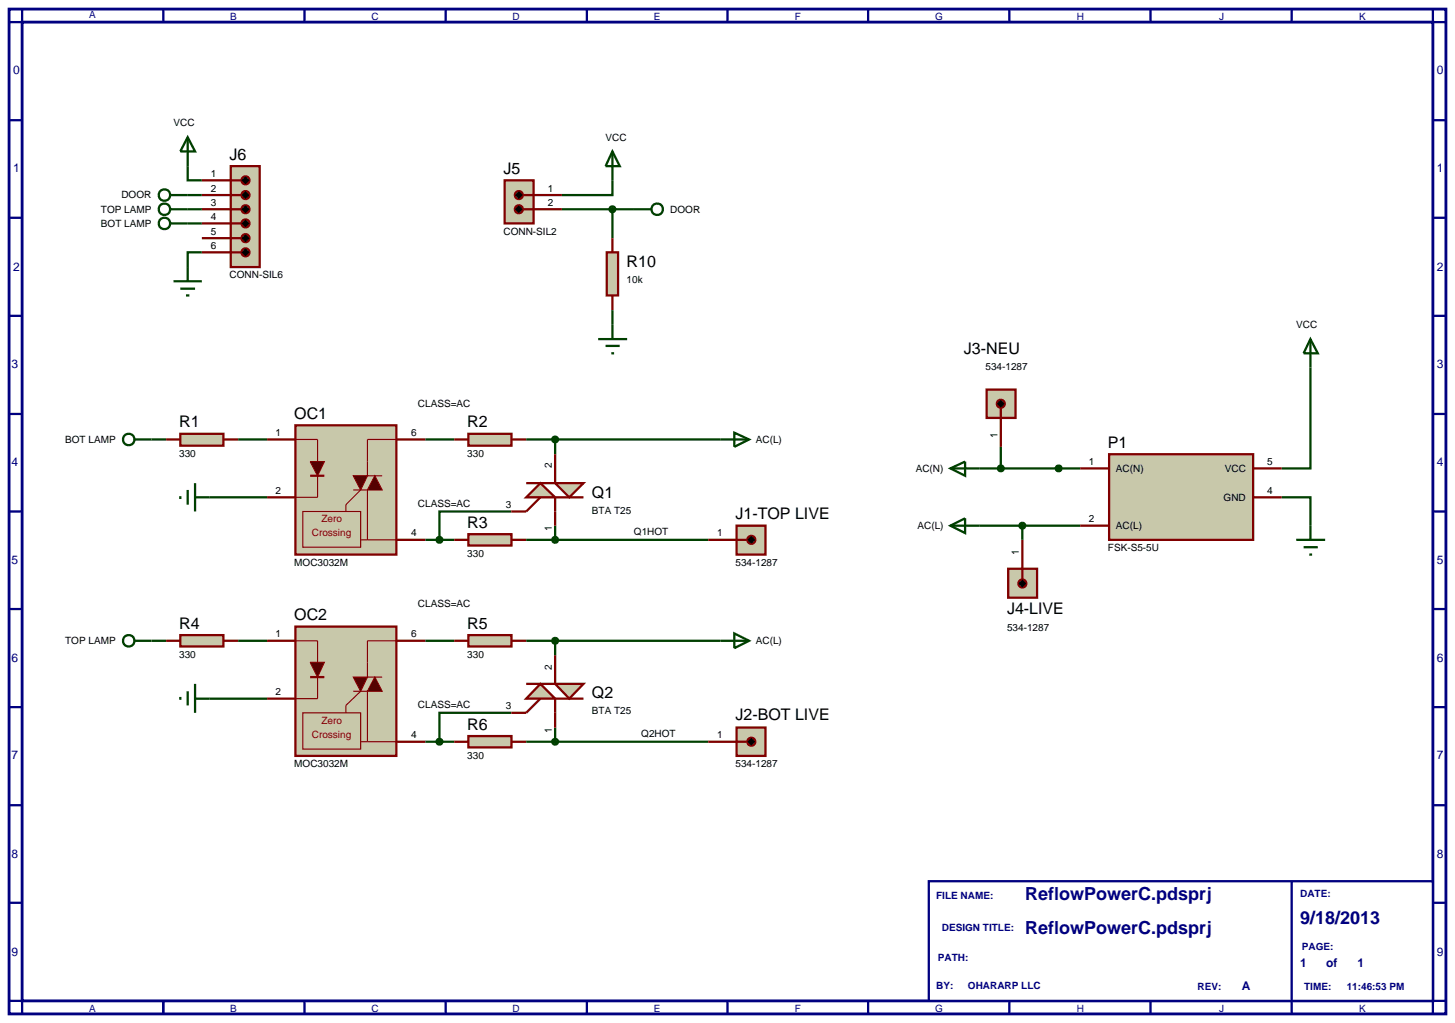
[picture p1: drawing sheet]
<svg xmlns="http://www.w3.org/2000/svg" width="257mm" height="180mm" viewBox="0 0 257 180" stroke-linecap="round" stroke-linejoin="round" font-family="sans-serif">
<path d="M1.6 1.6h253.4v177.2h-253.4zM3.9 3.9h248.8v172.6h-248.8z" fill="none" stroke="#000080" stroke-width=".5"/>
<path d="M3.9 1.6v2.3h-2.3M28.8 1.6v2.3" fill="none" stroke="#000080" stroke-width=".4"/>
<path d="M163.8 155.4h88.9v21.1h-88.9z" fill="#fff" stroke="#000080" stroke-width=".4"/>
<g fill="none" stroke="#000080" stroke-width=".4">
<path d="M53.7 1.6v2.3M78.6 1.6v2.3M103.5 1.6v2.3M128.3 1.6v2.3M153.1 1.6v2.3M178 1.6v2.3M202.9 1.6v2.3M227.8 1.6v2.3M252.7 1.6v2.3h2.3M1.6 21.2h2.3M1.6 38.4h2.3M252.7 21.2h2.3"/>
<path d="M252.7 38.4h2.3M1.6 55.7h2.3M252.7 55.7h2.3M1.6 73h2.3M252.7 73h2.3M1.6 90.2h2.3M252.7 90.2h2.3M1.6 107.4h2.3M252.7 107.4h2.3M1.6 124.7h2.3M252.7 124.7h2.3M1.6 142h2.3"/>
<path d="M1.6 159.2h2.3M227.8 155.4v23.4M252.7 142h2.3M252.7 159.2h2.3M1.6 176.5h2.3v2.3M28.8 176.5v2.3M53.7 176.5v2.3M78.6 176.5v2.3M103.5 176.5v2.3M128.3 176.5v2.3M153.1 176.5v2.3M178 176.5v2.3"/>
<path d="M202.9 176.5v2.3M255 176.5h-2.3v2.3"/>
</g>
<g fill="none" stroke="#004000" stroke-width=".4">
<path d="M33.1 29.3v2.5h2.5M33.1 34.4h2.5M33.1 36.9h2.5M33.1 39.4h2.5M99.1 36.9h12.7M108 31.8v2.6h-8.9M108 36.9v5.1M35.6 44.5h-2.5v2.6M108 54.7v2.5M26.7 77.5h2.6M42 77.5h5.1M75 77.5h5.1"/>
<path d="M92.8 77.5h34.3M97.9 77.5v2.6M176.5 78.8v3.8M231.1 64.8v17.8h-5.1M36.9 87.7h10.2M75 95.2h5.1M90.2 90.2h-12.7v5M92.8 95.2h32.1M97.9 92.7v2.5M172.7 92.7h17.8M172.7 82.6h17.8M180.3 92.7v2.5"/>
<path d="M226 87.7h5.1v5M26.7 113h2.6M42 113h5.1M75 113h5.1M92.8 113h34.3M97.9 113v2.6M36.9 123.2h10.2M75 130.8h5.1M90.2 125.7h-12.7v5.1M92.8 130.8h32.1M97.9 128.3v2.5"/>
</g>
<path d="M52.1 75h17.8v22.8h-17.8z" fill="#c8c8aa" stroke="#800000" stroke-width=".4"/>
<path d="M53.4 90.2h10.2v6.3h-10.2z" fill="#c8c8aa" stroke="#800000" stroke-width=".2"/>
<path d="M54.7 81.4h2.5l-1.2 2.5z" fill="#400000" stroke="#800000" stroke-width=".2"/>
<path d="M54.7 83.9h2.5" fill="none" stroke="#800000" stroke-width=".4"/>
<g fill="#400000" stroke="#800000" stroke-width=".2">
<path d="M66.1 83.9l1.3 2.5h-2.6z"/>
<path d="M62.3 83.9h2.5l-1.2 2.5z"/>
</g>
<path d="M52.1 77.5h3.9v3.9M69.9 77.5h-5.1v6.4h2.6M56 83.9v3.8h-3.9M62.3 86.4h2.5v8.8M63.6 95.2h6.3M63.6 86.4l-2.6 2.6v1.2" fill="none" stroke="#800000" stroke-width=".2"/>
<path d="M47.1 77.5h5M69.9 77.5h5.1M47.1 87.7h5M69.9 95.2h5.1" fill="none" stroke="#800000" stroke-width=".4"/>
<path d="M31.8 76.5h7.6v2.1h-7.6z" fill="#c8c8aa" stroke="#800000" stroke-width=".4"/>
<path d="M29.3 77.5h2.5M39.4 77.5h2.6" fill="none" stroke="#800000" stroke-width=".4"/>
<path d="M82.6 76.5h7.6v2.1h-7.6z" fill="#c8c8aa" stroke="#800000" stroke-width=".4"/>
<path d="M80.1 77.5h2.5M90.2 77.5h2.6" fill="none" stroke="#800000" stroke-width=".4"/>
<g fill="#c8c8aa" stroke="#800000" stroke-width=".4">
<path d="M97.9 85.2h5l-2.5 2.5z"/>
<path d="M92.8 87.7l2.5-2.5 2.6 2.5z"/>
</g>
<path d="M95.3 87.7l-2.5 2.5h-2.6M97.9 80.1v5.1h-5.1M102.9 87.7h-5v5" fill="none" stroke="#800000" stroke-width=".4"/>
<path d="M82.6 94.2h7.6v2h-7.6z" fill="#c8c8aa" stroke="#800000" stroke-width=".4"/>
<path d="M80.1 95.2h2.5M90.2 95.2h2.6" fill="none" stroke="#800000" stroke-width=".4"/>
<path d="M77.2 94.8l.3-.1-.5 .5zM77.5 94.7l.4 .2 .1 .3zM78 95.2l-.1 .3-.4 .2zM77 95.2l.5 .5-.4-.2z" fill="#004000" stroke="#004000" stroke-width=".4"/>
<path d="M77.5 94.7l.5 .5-.5 .5-.5-.5z" fill="#004000"/>
<g fill="none" stroke="#004000" stroke-width=".4">
<path d="M23.7 77.5h3M127.1 77.5h5M129.5 76.3l2.6 1.2-2.6 1.3zM31.8 87.5v.5M33.1 86.4v2.6M34.4 87.7h2.5M34.4 85.2v5"/>
<circle cx="22.7" cy="77.5" r="1.01"/>
</g>
<path d="M97.5 77.2l.4-.2-.5 .5zM97.9 77l.3 .1 .2 .4zM98.4 77.5l-.2 .4-.3 .1zM97.4 77.5l.5 .5-.3-.1z" fill="#004000" stroke="#004000" stroke-width=".4"/>
<path d="M97.4 77.5l.5-.5 .5 .5-.5 .5z" fill="#004000"/>
<path d="M97.5 94.9l.4-.2-.5 .5zM97.9 94.7l.3 .1 .2 .4zM98.4 95.2l-.1 .3-.4 .2zM97.4 95.2l.5 .5-.4-.2z" fill="#004000" stroke="#004000" stroke-width=".4"/>
<path d="M97.4 95.2l.5-.5 .5 .5-.5 .5z" fill="#004000"/>
<path d="M195.6 80.1h25.4v15.1h-25.4z" fill="#c8c8aa" stroke="#800000" stroke-width=".4"/>
<path d="M190.5 82.6h5.1M190.5 92.7h5.1M221 82.6h5M221 87.7h5" fill="none" stroke="#800000" stroke-width=".4"/>
<g fill="none" stroke="#004000" stroke-width=".4">
<path d="M30.1 34.4h3M30.1 36.9h3M33.1 24.2l1.3 2.5h-2.6zM33.1 24.2v5.1M231.1 59.8l1.3 2.5h-2.5zM231.1 59.8v5M167.6 82.6l2.6-1.2v2.5zM167.6 92.7l2.6-1.3v2.6zM167.6 82.6h5.1M167.6 92.7h5.1M228.6 95.2h5.1M229.9 96.5h2.5"/>
<path d="M230.9 97.8h.5M231.1 92.7v2.5"/>
<circle cx="29" cy="36.9" r="1.01"/>
<circle cx="29" cy="34.4" r="1.01"/>
</g>
<path d="M129.9 92.7h5.1v5.1h-5.1z" fill="#c8c8aa" stroke="#800000" stroke-width=".4"/>
<path d="M124.9 95.2h6.8" fill="none" stroke="#800000" stroke-width=".4"/>
<path d="M132 94.7l.5-.2-.7 .7zM132.5 94.5a.68 .68 0 0 1 .7 .7zM132.5 95.9l.7-.7a.68 .68 0 0 1-.7 .7zM131.8 95.2l.7 .7a.68 .68 0 0 1-.7-.7z" fill="#000" stroke="#800000" stroke-width=".4"/>
<path d="M131.8 95.2l.7-.7 .7 .7-.7 .7z" fill="#000"/>
<path d="M52.1 110.5h17.8v22.8h-17.8z" fill="#c8c8aa" stroke="#800000" stroke-width=".4"/>
<path d="M53.4 125.7h10.2v6.4h-10.2z" fill="#c8c8aa" stroke="#800000" stroke-width=".2"/>
<path d="M54.7 116.8h2.5l-1.2 2.6z" fill="#400000" stroke="#800000" stroke-width=".2"/>
<path d="M54.7 119.4h2.5" fill="none" stroke="#800000" stroke-width=".4"/>
<g fill="#400000" stroke="#800000" stroke-width=".2">
<path d="M66.1 119.4l1.3 2.5h-2.6z"/>
<path d="M62.3 119.4h2.5l-1.2 2.5z"/>
</g>
<path d="M52.1 113h3.9v3.8M56 119.4v3.8h-3.9M69.9 113h-5.1v6.4h2.6M62.3 121.9h2.5v8.9M63.6 130.8h6.3M63.6 121.9l-2.6 2.5v1.3" fill="none" stroke="#800000" stroke-width=".2"/>
<path d="M47.1 113h5M69.9 113h5.1M47.1 123.2h5M69.9 130.8h5.1" fill="none" stroke="#800000" stroke-width=".4"/>
<path d="M31.8 112h7.6v2h-7.6z" fill="#c8c8aa" stroke="#800000" stroke-width=".4"/>
<path d="M29.3 113h2.5M39.4 113h2.6" fill="none" stroke="#800000" stroke-width=".4"/>
<path d="M82.6 112h7.6v2h-7.6z" fill="#c8c8aa" stroke="#800000" stroke-width=".4"/>
<path d="M80.1 113h2.5M90.2 113h2.6" fill="none" stroke="#800000" stroke-width=".4"/>
<g fill="#c8c8aa" stroke="#800000" stroke-width=".4">
<path d="M97.9 120.6h5l-2.5 2.6z"/>
<path d="M95.3 120.6l2.6 2.6h-5.1z"/>
</g>
<path d="M97.9 115.6v5h-5.1M95.3 123.2l-2.5 2.5h-2.6M102.9 123.2h-5v5.1" fill="none" stroke="#800000" stroke-width=".4"/>
<path d="M82.6 129.8h7.6v2h-7.6z" fill="#c8c8aa" stroke="#800000" stroke-width=".4"/>
<path d="M80.1 130.8h2.5M90.2 130.8h2.6" fill="none" stroke="#800000" stroke-width=".4"/>
<path d="M77.2 130.4l.3-.1-.5 .5zM77.5 130.3l.4 .2 .1 .3zM78 130.8l-.1 .3-.4 .2zM77 130.8l.5 .5-.4-.2z" fill="#004000" stroke="#004000" stroke-width=".4"/>
<path d="M77.5 130.3l.5 .5-.5 .5-.5-.5z" fill="#004000"/>
<g fill="none" stroke="#004000" stroke-width=".4">
<path d="M23.7 113h3M127.1 113h5M129.5 111.7l2.6 1.3-2.6 1.3zM31.8 122.9v.5M33.1 121.9v2.5M34.4 123.2h2.5M34.4 120.6v5.1"/>
<circle cx="22.7" cy="113" r="1.01"/>
</g>
<path d="M97.5 112.7l.4-.2-.5 .5zM97.9 112.5l.4 .2 .1 .3zM98.4 113l-.2 .4-.3 .1zM97.4 113l.5 .5-.3-.1z" fill="#004000" stroke="#004000" stroke-width=".4"/>
<path d="M97.4 113l.5-.5 .5 .5-.5 .5z" fill="#004000"/>
<path d="M97.5 130.5l.4-.2-.5 .5zM97.9 130.3l.4 .2 .1 .3zM98.4 130.8l-.2 .4-.3 .1zM97.4 130.8l.5 .5-.3-.1z" fill="#004000" stroke="#004000" stroke-width=".4"/>
<path d="M97.4 130.8l.5-.5 .5 .5-.5 .5z" fill="#004000"/>
<path d="M129.9 128.3h5.1v5h-5.1z" fill="#c8c8aa" stroke="#800000" stroke-width=".4"/>
<path d="M124.9 130.8h6.8" fill="none" stroke="#800000" stroke-width=".4"/>
<path d="M132 130.3l.5-.2-.7 .7zM132.5 130.1a.68 .68 0 0 1 .7 .7zM133.2 130.8a.68 .68 0 0 1-.7 .7zM131.8 130.8l.7 .7a.68 .68 0 0 1-.7-.7z" fill="#000" stroke="#800000" stroke-width=".4"/>
<path d="M131.8 130.8l.7-.7 .7 .7-.7 .7z" fill="#000"/>
<path d="M174 68.7h5.1v5h-5.1z" fill="#c8c8aa" stroke="#800000" stroke-width=".4"/>
<path d="M176.5 72v6.8" fill="none" stroke="#800000" stroke-width=".4"/>
<path d="M176 70.7l.5-.2-.7 .7zM176.5 70.5a.68 .68 0 0 1 .7 .7zM177.2 71.2a.68 .68 0 0 1-.7 .7zM175.8 71.2l.7 .7a.68 .68 0 0 1-.7-.7z" fill="#000" stroke="#800000" stroke-width=".4"/>
<path d="M176.5 70.5l.7 .7-.7 .7-.7-.7z" fill="#000"/>
<path d="M177.8 100.3h5.1v5.1h-5.1z" fill="#c8c8aa" stroke="#800000" stroke-width=".4"/>
<path d="M180.3 95.2v6.9" fill="none" stroke="#800000" stroke-width=".4"/>
<path d="M179.8 102.4l.5-.2-.7 .7zM180.3 102.2a.68 .68 0 0 1 .7 .7zM181 102.9a.68 .68 0 0 1-.7 .7zM179.6 102.9l.7 .7a.68 .68 0 0 1-.7-.7z" fill="#000" stroke="#800000" stroke-width=".4"/>
<path d="M179.6 102.9l.7-.7 .7 .7-.7 .7z" fill="#000"/>
<path d="M180 92.3l.3-.1-.5 .5zM180.3 92.2l.4 .2 .1 .3zM180.3 93.2l.5-.5-.1 .3zM179.8 92.7l.5 .5-.3-.1z" fill="#004000" stroke="#004000" stroke-width=".4"/>
<path d="M179.8 92.7l.5-.5 .5 .5-.5 .5z" fill="#004000"/>
<path d="M40.7 29.3h5.1v17.8h-5.1z" fill="#c8c8aa" stroke="#800000" stroke-width=".4"/>
<path d="M35.6 31.8h6.9M35.6 34.4h6.9M35.6 36.9h6.9M35.6 39.4h6.9M35.6 42h6.9M35.6 44.5h6.9" fill="none" stroke="#800000" stroke-width=".4"/>
<g fill="#000" stroke="#800000" stroke-width=".4">
<path d="M42.8 31.3l.5-.2-.7 .7zM43.3 31.1a.68 .68 0 0 1 .7 .7zM44 31.8a.68 .68 0 0 1-.7 .7zM42.6 31.8l.7 .7a.68 .68 0 0 1-.7-.7z"/>
<path d="M42.8 33.9l.5-.2-.7 .7zM43.3 33.7a.68 .68 0 0 1 .7 .7zM44 34.4a.68 .68 0 0 1-.7 .7zM42.6 34.4l.7 .7a.68 .68 0 0 1-.7-.7z"/>
<path d="M42.8 36.4l.5-.2-.7 .7zM43.3 36.2a.68 .68 0 0 1 .7 .7zM44 36.9a.68 .68 0 0 1-.7 .7zM42.6 36.9l.7 .7a.68 .68 0 0 1-.7-.7z"/>
<path d="M42.8 38.9l.5-.2-.7 .7zM43.3 38.7a.68 .68 0 0 1 .7 .7zM44 39.4a.68 .68 0 0 1-.7 .7zM42.6 39.4l.7 .7a.68 .68 0 0 1-.7-.7z"/>
<path d="M42.8 41.5l.5-.2-.7 .7zM43.3 41.3a.68 .68 0 0 1 .7 .7zM44 42a.68 .68 0 0 1-.7 .7zM42.6 42l.7 .7a.68 .68 0 0 1-.7-.7z"/>
<path d="M42.8 44l.5-.2-.7 .7zM43.3 43.8a.68 .68 0 0 1 .7 .7zM44 44.5a.68 .68 0 0 1-.7 .7zM42.6 44.5l.7 .7a.68 .68 0 0 1-.7-.7z"/>
</g>
<path d="M43.3 31.1l.7 .7-.7 .7-.7-.7zM43.3 33.7l.7 .7-.7 .7-.7-.7zM43.3 36.2l.7 .7-.7 .7-.7-.7zM43.3 38.7l.7 .7-.7 .7-.7-.7zM43.3 41.3l.7 .7-.7 .7-.7-.7zM43.3 43.8l.7 .7-.7 .7-.7-.7z" fill="#000"/>
<path d="M89 31.8h5.1v7.6h-5.1z" fill="#c8c8aa" stroke="#800000" stroke-width=".4"/>
<path d="M92.3 34.4h6.8M92.3 36.9h6.8" fill="none" stroke="#800000" stroke-width=".4"/>
<g fill="#000" stroke="#800000" stroke-width=".4">
<path d="M91 33.9l.5-.2-.7 .7zM91.5 33.7a.68 .68 0 0 1 .7 .7zM92.2 34.4a.68 .68 0 0 1-.7 .7zM90.8 34.4l.7 .7a.68 .68 0 0 1-.7-.7z"/>
<path d="M91 36.4l.5-.2-.7 .7zM91.5 36.2a.68 .68 0 0 1 .7 .7zM92.2 36.9a.68 .68 0 0 1-.7 .7zM90.8 36.9l.7 .7a.68 .68 0 0 1-.7-.7z"/>
</g>
<path d="M91.5 33.7l.7 .7-.7 .7-.7-.7zM91.5 36.2l.7 .7-.7 .7-.7-.7z" fill="#000"/>
<g fill="none" stroke="#004000" stroke-width=".4">
<path d="M30.1 39.4h3M111.8 36.9h3.1M105.5 59.8h5.1M108 57.2v2.6M106.8 61h2.5M107.8 62.3h.5"/>
<circle cx="29" cy="39.4" r="1.01"/>
<circle cx="115.9" cy="36.9" r="1.01"/>
</g>
<path d="M107 44.5h2v7.6h-2z" fill="#c8c8aa" stroke="#800000" stroke-width=".4"/>
<path d="M108 42v2.5M108 52.1v2.6" fill="none" stroke="#800000" stroke-width=".4"/>
<path d="M108 26.7l1.3 2.6h-2.5zM108 26.7v5.1" fill="none" stroke="#004000" stroke-width=".4"/>
<path d="M107.6 36.6l.4-.2-.5 .5zM108 36.4l.4 .2 .1 .3zM108.5 36.9l-.1 .3-.4 .2zM107.5 36.9l.5 .5-.4-.2z" fill="#004000" stroke="#004000" stroke-width=".4"/>
<path d="M107.5 36.9l.5-.5 .5 .5-.5 .5z" fill="#004000"/>
<path d="M30.6 49.6h5M31.8 50.9h2.6M32.8 52.1h.6M33.1 47.1v2.5" fill="none" stroke="#004000" stroke-width=".4"/>
<path d="M176.2 82.2l.3-.1-.5 .5zM176.5 82.1l.4 .2 .1 .3zM176.5 83.1l.5-.5-.1 .3zM176 82.6l.5 .5-.4-.2z" fill="#004000" stroke="#004000" stroke-width=".4"/>
<path d="M176.5 82.1l.5 .5-.5 .5-.5-.5z" fill="#004000"/>
<path d="M186.4 82.2l.3-.1-.5 .5zM186.7 82.1l.4 .2 .1 .3zM186.7 83.1l.5-.5-.2 .4zM186.2 82.6l.5 .5-.4-.2z" fill="#004000" stroke="#004000" stroke-width=".4"/>
<path d="M186.7 82.1l.5 .5-.5 .5-.5-.5z" fill="#004000"/>
<g font-size="3.2" fill="#000080">
<text x="180.8" y="158.8">ReflowPowerC.pdsprj</text>
<text x="180.8" y="164.7">ReflowPowerC.pdsprj</text>
<text x="229.3" y="162.9">9/18/2013</text>
</g>
<g font-size="2.8">
<text x="40.5" y="28.2">J6</text>
<text x="88.8" y="30.7">J5</text>
<text x="110.5" y="47.1">R10</text>
<text x="170" y="62.4">J3-NEU</text>
<text x="31.6" y="75.4">R1</text>
<text x="51.9" y="73.9">OC1</text>
<text x="82.4" y="75.4">R2</text>
<text x="195.4" y="79">P1</text>
<text x="104.4" y="87.8">Q1</text>
<text x="82.4" y="93.1">R3</text>
<text x="129.7" y="91.6">J1-TOP LIVE</text>
<text x="31.6" y="110.9">R4</text>
<text x="51.9" y="109.4">OC2</text>
<text x="82.4" y="110.9">R5</text>
<text x="177.6" y="108.4">J4-LIVE</text>
<text x="104.4" y="123.2">Q2</text>
<text x="82.4" y="128.7">R6</text>
<text x="129.7" y="127.1">J2-BOT LIVE</text>
</g>
<g font-size="2.1" fill="#000080">
<text x="2.3" y="13.1">0</text>
<text x="253.4" y="13.1">0</text>
<text x="2.3" y="30.4">1</text>
<text x="253.4" y="30.4">1</text>
<text x="2.3" y="47.7">2</text>
<text x="253.4" y="47.7">2</text>
<text x="2" y="64.9">3</text>
<text x="253.4" y="64.9">3</text>
<text x="2" y="82.2">4</text>
<text x="253.4" y="82.2">4</text>
<text x="2" y="99.4">5</text>
<text x="253.4" y="99.4">5</text>
<text x="2" y="116.7">6</text>
<text x="253.4" y="116.7">6</text>
<text x="2" y="133.9">7</text>
<text x="253.4" y="133.9">7</text>
<text x="2" y="151.2">8</text>
<text x="253.4" y="151.2">8</text>
<text x="2" y="168.5">9</text>
<text x="229.3" y="170.5">1</text>
<text x="233.9" y="170.5">of</text>
<text x="239.4" y="170.5">1</text>
<text x="253.4" y="168.5">9</text>
<text x="219" y="174.6">A</text>
</g>
<g font-size="1.8" fill="#000080">
<text x="15.7" y="3.2">A</text>
<text x="40.6" y="3.5">B</text>
<text x="65.5" y="3.5">C</text>
<text x="90.4" y="3.5">D</text>
<text x="115.3" y="3.5">E</text>
<text x="140.2" y="3.5">F</text>
<text x="164.9" y="3.5">G</text>
<text x="189.9" y="3.5">H</text>
<text x="215" y="3.5">J</text>
<text x="239.7" y="3.5">K</text>
<text x="165.1" y="158.6">FILE NAME:</text>
<text x="229.3" y="158.1">DATE:</text>
<text x="166.1" y="164.2">DESIGN TITLE:</text>
<text x="229.6" y="167.5">PAGE:</text>
<text x="165.4" y="169.5">PATH:</text>
<text x="15.7" y="178.4">A</text>
<text x="40.6" y="178.4">B</text>
<text x="65.5" y="178.4">C</text>
<text x="90.4" y="178.4">D</text>
<text x="115.3" y="178.4">E</text>
<text x="140.2" y="178.4">F</text>
<text x="164.9" y="178.4">G</text>
<text x="165.1" y="174.4">BY:</text>
<text x="170.7" y="174.4">OHARARP LLC</text>
<text x="189.9" y="178.4">H</text>
<text x="211.2" y="174.6">REV:</text>
<text x="215" y="178.4">J</text>
<text x="230" y="174.6">TIME:</text>
<text x="237.5" y="174.6">11:46:53 PM</text>
<text x="239.7" y="178.4">K</text>
</g>
<g font-size="1.8">
<text x="30.6" y="22.3">VCC</text>
<text x="106.8" y="24.8">VCC</text>
<text x="21.4" y="35">DOOR</text>
<text x="37.2" y="31.2">1</text>
<text x="37.2" y="33.8">2</text>
<text x="96.6" y="33.8">1</text>
<text x="17.8" y="37.5">TOP LAMP</text>
<text x="17.8" y="40">BOT LAMP</text>
<text x="37.2" y="36.3">3</text>
<text x="37.2" y="38.8">4</text>
<text x="37.2" y="41.4">5</text>
<text x="88.8" y="41.5">CONN-SIL2</text>
<text x="96.6" y="36.3">2</text>
<text x="118.2" y="37.5">DOOR</text>
<text x="37.2" y="43.9">6</text>
<text x="40.5" y="49.1">CONN-SIL6</text>
<text x="110.5" y="49.9">10k</text>
<text x="228.6" y="57.8">VCC</text>
<text x="173.8" y="65.2">534-1287</text>
<text x="73.7" y="71.7">CLASS=AC</text>
<text x="48.6" y="76.9">1</text>
<text x="72.5" y="76.9">6</text>
<text x="175.9" y="77.3" transform="rotate(-90 175.9 77.3)">1</text>
<text x="11.5" y="78.1">BOT LAMP</text>
<text x="31.6" y="80.6">330</text>
<text x="82.4" y="80.6">330</text>
<text x="97.3" y="82.6" transform="rotate(-90 97.3 82.6)">2</text>
<text x="133.3" y="78.1">AC(L)</text>
<text x="161.5" y="83.2">AC(N)</text>
<text x="192" y="82">1</text>
<text x="196.8" y="83.2">AC(N)</text>
<text x="216" y="83.2">VCC</text>
<text x="223.5" y="82">5</text>
<text x="48.6" y="87.1">2</text>
<text x="73.7" y="89.4">CLASS=AC</text>
<text x="89.2" y="89.6">3</text>
<text x="215.8" y="88.3">GND</text>
<text x="223.5" y="87.1">4</text>
<text x="72.5" y="94.6">4</text>
<text x="97.3" y="93.7" transform="rotate(-90 97.3 93.7)">1</text>
<text x="104.4" y="90.6">BTA T25</text>
<text x="111.8" y="94.4">Q1HOT</text>
<text x="126.5" y="94.6">1</text>
<text x="161.8" y="93.3">AC(L)</text>
<text x="192" y="92.1">2</text>
<text x="196.8" y="93.3">AC(L)</text>
<text x="51.9" y="99.8">MOC3032M</text>
<text x="82.4" y="98.2">330</text>
<text x="129.7" y="99.8">534-1287</text>
<text x="179.7" y="97.8" transform="rotate(-90 179.7 97.8)">1</text>
<text x="195.4" y="97.2">FSK-S5-5U</text>
<text x="73.7" y="107.1">CLASS=AC</text>
<text x="11.5" y="113.6">TOP LAMP</text>
<text x="48.6" y="112.4">1</text>
<text x="72.5" y="112.4">6</text>
<text x="133.3" y="113.6">AC(L)</text>
<text x="177.6" y="111.2">534-1287</text>
<text x="31.6" y="116">330</text>
<text x="82.4" y="116">330</text>
<text x="97.3" y="118.1" transform="rotate(-90 97.3 118.1)">2</text>
<text x="48.6" y="122.6">2</text>
<text x="73.7" y="124.9">CLASS=AC</text>
<text x="89.2" y="125.1">3</text>
<text x="104.4" y="126">BTA T25</text>
<text x="72.5" y="130.2">4</text>
<text x="97.3" y="129.3" transform="rotate(-90 97.3 129.3)">1</text>
<text x="113.1" y="130">Q2HOT</text>
<text x="126.5" y="130.2">1</text>
<text x="51.9" y="135.3">MOC3032M</text>
<text x="82.4" y="133.8">330</text>
<text x="129.7" y="135.3">534-1287</text>
</g>
<g font-size="1.8" fill="#800000">
<text x="55" y="94.6">Crossing</text>
<text x="56.7" y="92">Zero</text>
<text x="55" y="130.1">Crossing</text>
<text x="56.7" y="127.6">Zero</text>
</g>
</svg>
